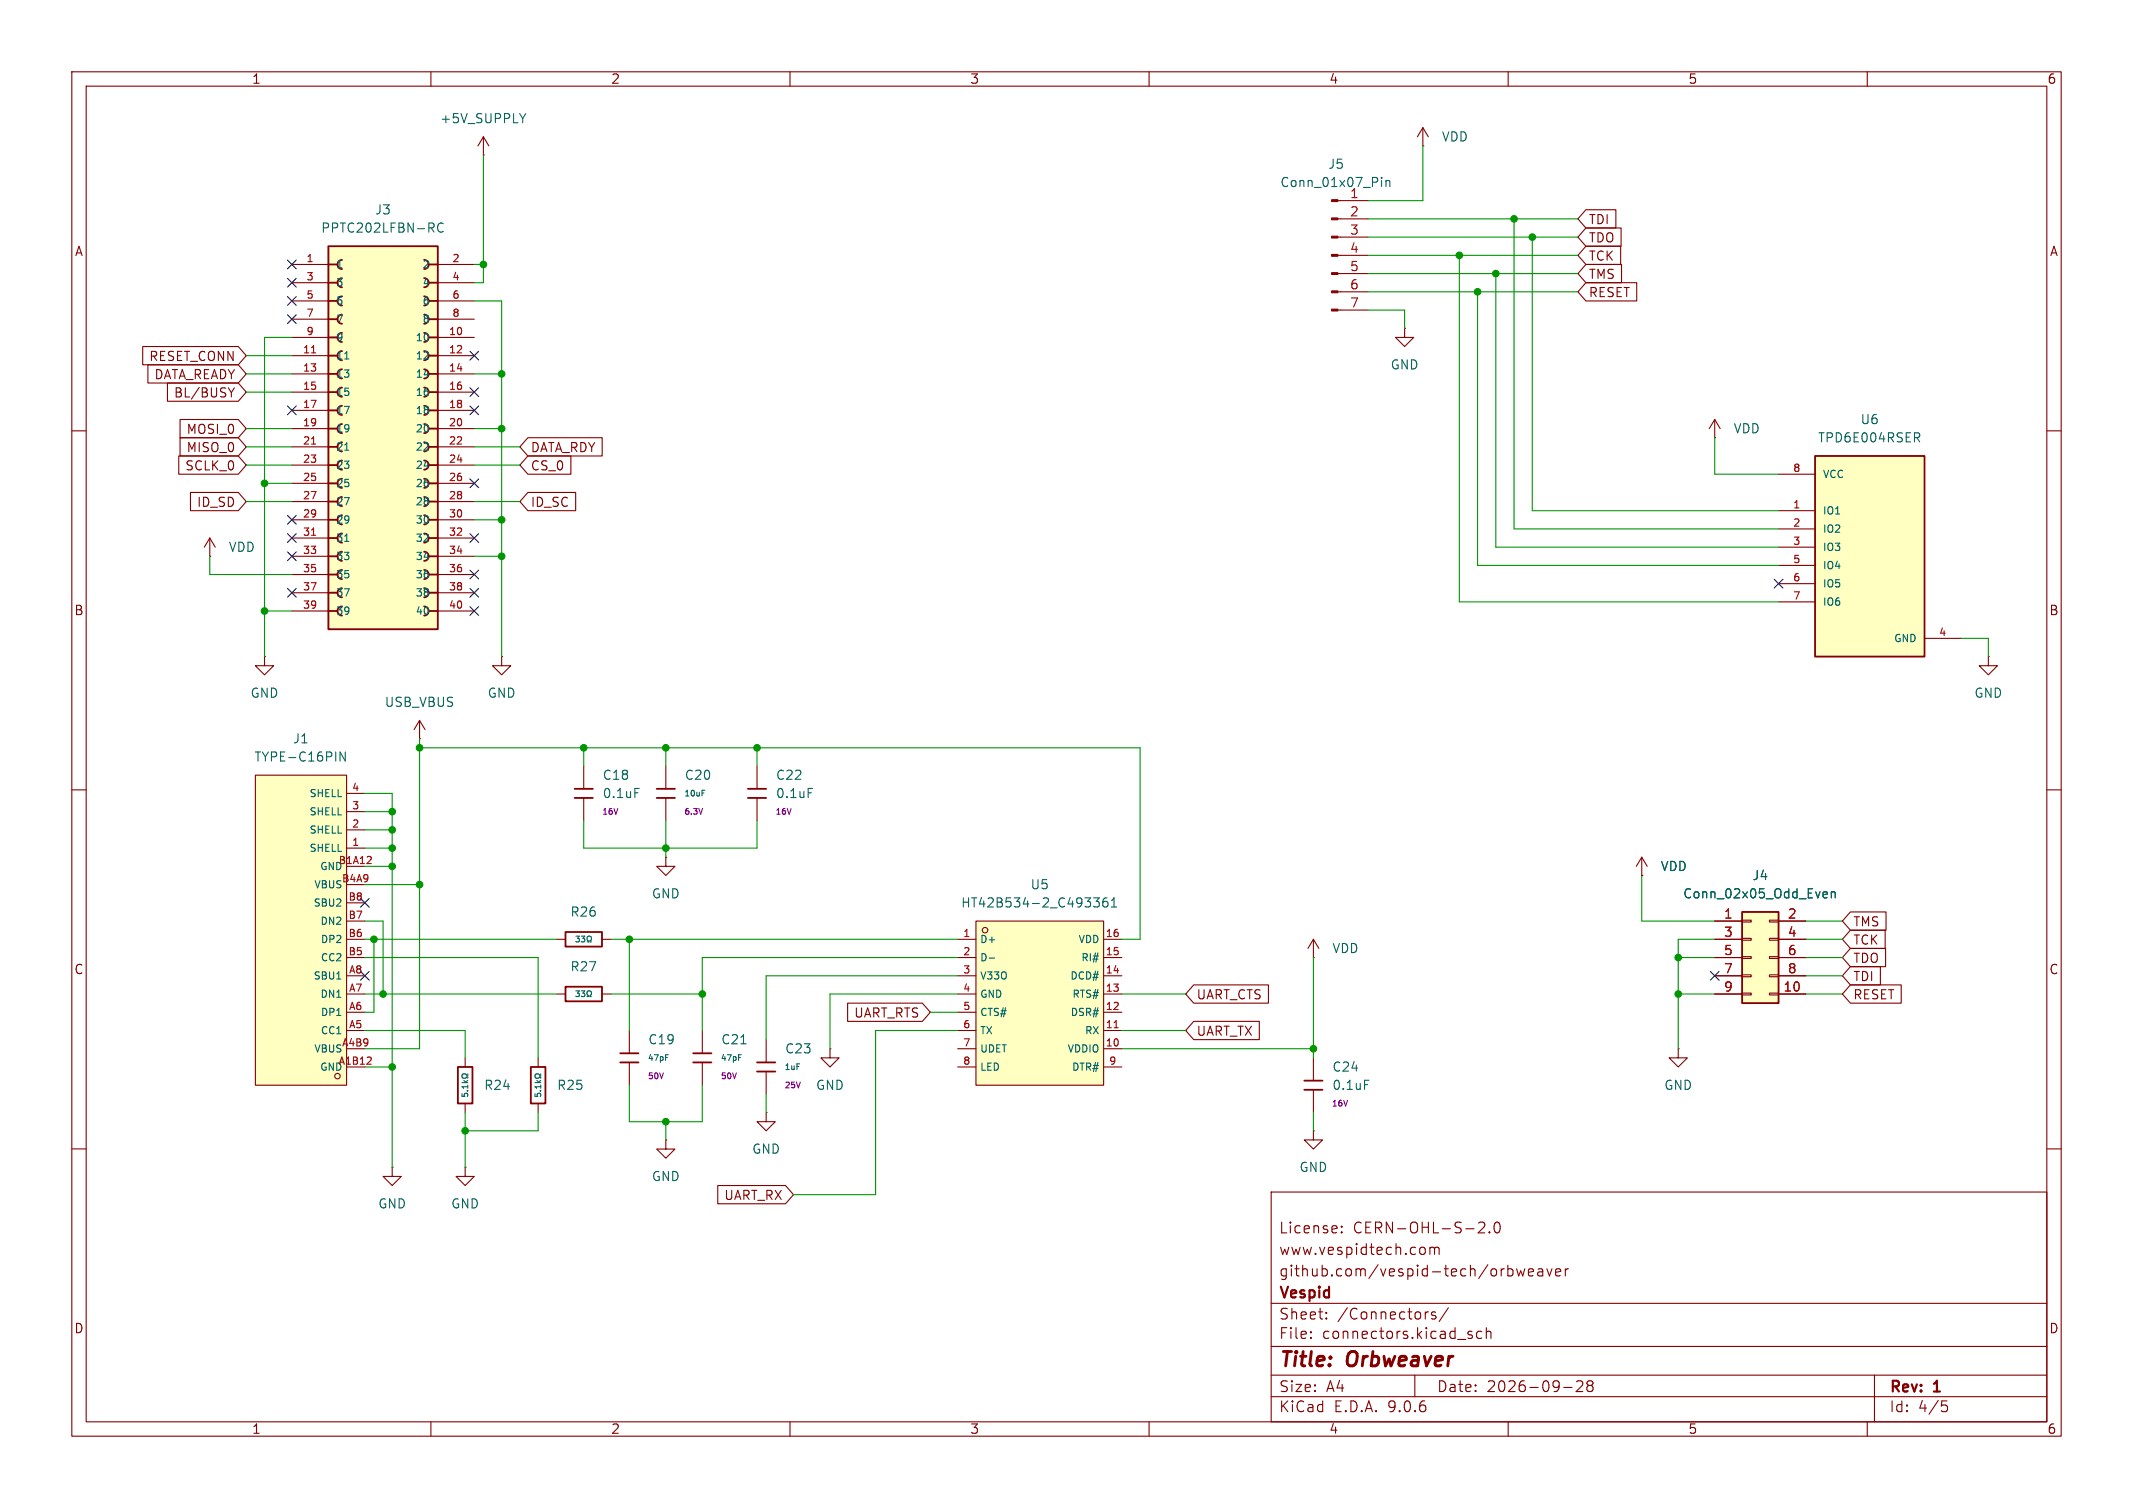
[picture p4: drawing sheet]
<svg xmlns="http://www.w3.org/2000/svg" width="297mm" height="210mm" viewBox="0 0 297 210" stroke-linecap="round" stroke-linejoin="round" font-family="sans-serif">
<g fill="none" stroke="#840000" stroke-width=".15">
<path d="M10 10h277v190h-277zM12 12h273v186h-273zM60 10v2M110 10v2M160 10v2M210 10v2M260 10v2M10 60h2M29.2 77.5h.1M29.2 74.9l-.8 1.3M29.2 74.9l.8 1.3M29.2 74.9v2.6"/>
<path d="M285 60h2M10 110h2M81.3 106.7v3.2M81.3 111.1v3.2M228.6 119.4l-.8 1.3M228.6 119.4l.8 1.3M228.6 119.4v2.5M285 110h2M182.9 133.4h.1M182.9 130.8l-.8 1.3M182.9 130.8l.7 1.3M182.9 130.8v2.6"/>
<path d="M228.6 121.9h.1M97.8 143.5v3.2M97.8 148v3.1M10 160h2M177 166h108v32h-108zM186.8 171.6h.1l-.1 .1M186.8 171.6h-.1l.1 .1M186.8 170.8v.1M186.8 171.6v.1M186.8 170.8h.1l-.1 .1M186.8 170.8h-.1l.1 .1M198.2 173.7l.3 .3v.4l-.3 .3"/>
<path d="M199.1 173.8a.37 .37 0 0 1 .6 .1M199.1 173.7v1M199.7 173.9l.3-.2 .3 .1 .1 .9M199.7 173.9v.8M205.9 170.3l.2-.1 .5 .1a.41 .41 0 0 1 .1 .5l-.9 .9h.9M207.4 171.6h.1l-.1 .1M207.4 171.6h-.1l.1 .1M207.4 171.6v.1M208.2 170.3a.36 .36 0 0 1 .3-.1 .36 .36 0 0 1 .3 .3 .77 .77 0 0 1-.4 1.2 .91 .91 0 0 1-.2-1.4zM210.5 176.8l.2 .2v.4l-.2 .2M211.2 176.7l.3 1 .2-.7 .3 .7 .3-1M212.8 177.2l.7-.1v-.3l-.5-.1-.2 .2 .1 .7 .1 .1 .5-.1"/>
<path d="M214.2 176.8l.1-.1 .4 .1 .1 .9M214.8 177.1h-.5a.29 .29 0 0 0-.2 .3 .29 .29 0 0 0 .2 .3l.5-.1M215.4 176.7l.3 1 .4-1M216.6 177.2l.7-.1-.1-.3-.4-.1-.2 .2 .1 .7 .1 .1 .4-.1M218 176.7v1M218.4 176.7l-.3 .1-.1 .2M285 160h2M60 198v2M110 198v2M160 198v2M177 194.5h108M177 191.5h108"/>
<path d="M177 187.5h108M177 181.5h108M182.5 186.3h.1l-.1 .1M182.5 186.3v.1M182.5 185.5v.1M182.5 185.5h.1l-.1 .1M184.7 183.6v.1M184.7 183.6h-.1l.1 .1M184.7 182.8v.1M184.7 182.8h-.1l.1 .1M197 191.5v3M198.7 182.7h.2"/>
<path d="M199.9 182.8l-.4-.1-.2 .2 .1 .2 .5 .2 .1 .1-.1 .2-.2 .1-.4-.1M201.7 182.1l-1.3 2M204.6 185.9l.4 .1v.2l-.2 .2h-.3M204.6 185.4l.4 .1M206.3 185.5l-.4-.1-.3 .3v.4l.1 .2 .2 .1 .4-.1M207 185.5a.37 .37 0 0 1 .6 .1v.8M207 184.9v1.5M210 198v2M217.7 193.2h1.2M219.5 192.4l.2-.1 .5 .1a.41 .41 0 0 1 .1 .5l-.8 .9h.9M221.2 192.9h-.1a.31 .31 0 0 1-.1-.4 .31 .31 0 0 1 .2-.2l.5 .1a.31 .31 0 0 1 .1 .3 .31 .31 0 0 1-.3 .2M221.2 192.9l-.2 .3v.5l.2 .1 .5-.1 .1-.2-.1-.4-.2-.2"/>
<path d="M221.2 192.9h.3M260 198v2M261 191.5v6.5M270.4 195.1h.7M270.5 195.7h.4l.3 .3v.3l-.2 .2-.5 .1"/>
</g>
<path d="M80 111.1h2.5M80 109.9h2.5M96.5 146.7h2.6M96.5 148h2.6" fill="none" stroke="#840000" stroke-width=".25"/>
<path d="M88.4 109.8h.6M102.8 146.9h.4M103.2 145.4h.7" fill="none" stroke="#006464" stroke-width=".15"/>
<path d="M242.6 127h5v12.7h-5z" fill="#ffffc2"/>
<path d="M91.4 111.1h2.6M91.4 109.9h2.6M104.1 111.1h2.6M104.1 109.9h2.6M242.6 127h5v12.7h-5zM86.4 146.7h2.5M86.4 148h2.5" fill="none" stroke="#840000" stroke-width=".25"/>
<g fill="none" stroke="#840000" stroke-width=".15">
<path d="M92.7 106.7v3.2M92.7 111.1v3.2M105.4 106.7v3.2M105.4 111.1v3.2M238.8 128.3h3.8M238.8 130.8h3.8M238.8 133.4h3.8M238.8 135.9h3.8M238.8 138.4h3.8M242.6 128.1h1.2v.3h-1.2zM242.6 130.7h1.2v.2h-1.2zM242.6 133.2h1.2v.3h-1.2z"/>
<path d="M242.6 135.8h1.2v.2h-1.2zM242.6 138.3h1.2v.3h-1.2zM246.4 128.1h1.2v.3h-1.2zM246.4 130.7h1.2v.2h-1.2zM246.4 133.2h1.2v.3h-1.2zM246.4 135.8h1.2v.2h-1.2zM246.4 138.3h1.2v.3h-1.2zM247.6 128.3h3.9M247.6 130.8h3.9M247.6 133.4h3.9M247.6 135.9h3.9M247.6 138.4h3.9"/>
<path d="M87.6 143.5v3.2M87.6 148v3.1M233.7 146.1v1.2h1.2l-1.2 1.3-1.3-1.3h1.3M233.7 146.1h.1"/>
</g>
<path d="M97.8 110.1h.3M112.5 109.8h.6M254 124.2l.4 .1 .1 .2-.7 .1M254.4 125h-.4M255 124.3l.2-.1 .3 .1v.7M255 124.2v.8M92.7 146.9h.4" fill="none" stroke="#006464" stroke-width=".15"/>
<path d="M97.8 112.6l-.2 .8" fill="none" stroke="#840084" stroke-width=".15"/>
<path d="M45.7 34.3h15.3v53.3h-15.3z" fill="#ffffc2"/>
<g fill="none" stroke="#840000" stroke-width=".25">
<path d="M45.7 34.3h15.3v53.3h-15.3zM45.7 36.8h1.3M45.7 39.4h1.3M59.7 36.8h1.3M59.7 39.4h1.3M45.7 41.9h1.3M45.7 44.5h1.3M45.7 47h1.3M45.7 49.5h1.3M45.7 52.1h1.3M45.7 54.6h1.3M45.7 57.2h1.3"/>
<path d="M45.7 59.7h1.3M59.7 41.9h1.3M59.7 44.5h1.3M59.7 47h1.3M59.7 49.5h1.3M59.7 52.1h1.3M59.7 54.6h1.3M59.7 57.2h1.3M59.7 59.7h1.3M45.7 62.2h1.3M45.7 64.8h1.3M45.7 67.3h1.3"/>
<path d="M45.7 69.9h1.3M45.7 72.4h1.3M45.7 74.9h1.3M45.7 77.5h1.3M59.7 62.2h1.3M59.7 64.8h1.3M59.7 67.3h1.3M59.7 69.9h1.3M59.7 72.4h1.3M59.7 74.9h1.3M59.7 77.5h1.3M45.7 80h1.3"/>
<path d="M45.7 82.6h1.3M45.7 85.1h1.3M59.7 80h1.3M59.7 82.6h1.3M59.7 85.1h1.3M78.7 137.4h5.1v2h-5.1z"/>
</g>
<g fill="none" stroke="#840000" stroke-width=".15">
<path d="M198.1 17.8l-.7 1.3M198.1 17.8l.8 1.3M198.1 17.8v2.5M40.6 36.8h5.1M40.6 39.4h5.1M61 36.8h5M61 39.4h5M186.3 27.9h4.2M186.3 30.5h4.2M186.3 33h4.2M186.3 35.6h4.2M186.3 38.1h4.2"/>
<path d="M198.1 20.3h.1M40.6 41.9h5.1M40.6 44.5h5.1M40.6 47h5.1M40.6 49.5h5.1M40.6 52.1h5.1M40.6 54.6h5.1M40.6 57.2h5.1M40.6 59.7h5.1M61 41.9h5M61 44.5h5M61 47h5"/>
<path d="M61 49.5h5M61 52.1h5M61 54.6h5M61 57.2h5M61 59.7h5M186.3 40.6h4.2M186.3 43.2h4.2M40.6 62.2h5.1M40.6 64.8h5.1M40.6 67.3h5.1M40.6 69.9h5.1M40.6 72.4h5.1"/>
<path d="M40.6 74.9h5.1M40.6 77.5h5.1M61 62.2h5M61 64.8h5M61 67.3h5M61 69.9h5M61 72.4h5M61 74.9h5M61 77.5h5M36.8 91.4v1.3h1.3l-1.3 1.3-1.2-1.3h1.2M36.8 91.4h.1M40.6 80h5.1"/>
<path d="M40.6 82.6h5.1M40.6 85.1h5.1M61 80h5M61 82.6h5M61 85.1h5M276.9 91.4v1.3h1.2l-1.2 1.3-1.3-1.3h1.3M276.9 91.4h.1M58.4 102.9h.1M58.4 100.3l-.7 1.3M58.4 100.3l.8 1.3M58.4 100.3v2.6M92.7 119.4v1.3h1.3l-1.3 1.2-1.3-1.2h1.3"/>
<path d="M92.7 119.4h.1M77.5 138.4h1.2M83.8 138.4h1.3M92.7 158.8v1.2h1.3l-1.3 1.3-1.3-1.3h1.3M92.7 158.8h.1M54.6 162.6v1.2h1.3l-1.3 1.3-1.3-1.3h1.3M54.6 162.6h.1M64.8 162.6v1.2h1.2l-1.2 1.3-1.3-1.3h1.3M64.8 162.6h.1"/>
</g>
<path d="M61.7 31.2a.51 .51 0 0 0-.6 0 .51 .51 0 0 0-.2 .6 .48 .48 0 0 0 .3 .5 .48 .48 0 0 0 .5-.1M192.4 24.7v.1M192.4 25.1v.9M193 25.1v.9M193 25.3l.2-.2 .3 .1v.8M48 50h.6M48 62.7h.6M48 75.4h.6M80.2 138h.5l-.3 .3 .2 .1v.3l-.1 .1-.3-.1M80.9 138h.5l-.2 .3 .2 .1v.3l-.1 .1-.4-.1M81.7 138.8h.2v-.2a.34 .34 0 0 1-.1-.4 .34 .34 0 0 1 .4-.2l.1 .4-.1 .4h.1" fill="none" stroke="#006464" stroke-width=".15"/>
<path d="M43.4 49.1h.6M43.4 61.8h.6M43.4 74.5h.6" fill="none" stroke="#a90000" stroke-width=".15"/>
<g fill="#840000" stroke="#840000" stroke-width=".15">
<path d="M185.4 27.8h.9v.3h-.9z"/>
<path d="M185.4 30.4h.9v.2h-.9z"/>
<path d="M185.4 32.9h.9v.2h-.9z"/>
<path d="M185.4 35.4h.9v.3h-.9z"/>
<path d="M185.4 38h.9v.2h-.9z"/>
<path d="M185.4 40.5h.9v.3h-.9z"/>
<path d="M185.4 43.1h.9v.2h-.9z"/>
</g>
<path d="M135.9 128.3h17.8v22.8h-17.8z" fill="#ffffc2"/>
<circle cx="137.2" cy="129.5" r=".38" fill="#ffffc2" stroke="#ffffc2" stroke-width=".14"/>
<g fill="none" stroke="#840000" stroke-width=".15">
<path d="M238.8 58.4l-.8 1.3M238.8 58.4l.7 1.3M238.8 58.4v2.6M238.8 61h.1M77.5 130.8h1.2M83.8 130.8h1.3M133.3 130.8h2.6M133.3 133.4h2.6M133.3 135.9h2.6M133.3 138.4h2.6M135.9 128.3h17.8v22.8h-17.8zM153.7 130.8h2.5"/>
<path d="M153.7 133.4h2.5M153.7 135.9h2.5M153.7 138.4h2.5M133.3 141h2.6M133.3 143.5h2.6M133.3 146.1h2.6M133.3 148.6h2.6M153.7 141h2.5M153.7 143.5h2.5M153.7 146.1h2.5M153.7 148.6h2.5"/>
<circle cx="137.2" cy="129.5" r=".38"/>
</g>
<path d="M80.2 130.4h.5l-.3 .3 .2 .1v.3l-.1 .1-.3-.1M80.9 130.4h.5l-.2 .3 .2 .1v.3l-.1 .1-.4-.1M81.7 131.2h.2v-.2a.34 .34 0 0 1-.1-.4 .34 .34 0 0 1 .4-.2l.1 .4-.1 .4h.1M137.7 133.4h.8M152.3 125h.8l-.5 .5 .4 .1v.6l-.2 .1h-.3l-.2-.1M154.2 125a.5 .5 0 0 0-.7 .6v.5l.2 .1 .3 .1 .2-.1 .1-.4-.1-.2-.4-.1-.3 .3M154.8 126.3h.7M154.8 125.4l.3-.4v1.3" fill="none" stroke="#006464" stroke-width=".15"/>
<path d="M155.1 143.1h.6" fill="none" stroke="#a90000" stroke-width=".15"/>
<path d="M78.7 129.8h5.1v2h-5.1z" fill="none" stroke="#840000" stroke-width=".25"/>
<path d="M35.6 108h12.7v43.1h-12.7z" fill="#ffffc2"/>
<circle cx="47" cy="149.9" r=".38" fill="#ffffc2" stroke="#ffffc2" stroke-width=".14"/>
<g fill="none" stroke="#840000" stroke-width=".15">
<path d="M35.6 108h12.7v43.1h-12.7zM48.3 118.1h2.5M48.3 115.6h2.5M48.3 113h2.5M48.3 110.5h2.5M48.3 138.4h2.5M48.3 135.9h2.5M48.3 133.4h2.5M48.3 130.8h2.5M48.3 128.3h2.5M48.3 125.7h2.5M48.3 123.2h2.5"/>
<path d="M48.3 120.7h2.5M48.3 148.6h2.5M48.3 146.1h2.5M48.3 143.5h2.5M48.3 141h2.5"/>
<circle cx="47" cy="149.9" r=".38"/>
</g>
<path d="M51.6 119.3l.1 .2-.1 .2-.5 .6h.6M51.6 147.3l.1 .1-.1 .2-.5 .6h.6" fill="none" stroke="#a90000" stroke-width=".15"/>
<path d="M48.1 104.7v1.3l-.7-1.3v1.3M46.9 136.3h.6" fill="none" stroke="#006464" stroke-width=".15"/>
<path d="M252.7 63.5h15.3v27.9h-15.3z" fill="#ffffc2"/>
<path d="M252.7 63.5h15.3v27.9h-15.3zM63.8 148.6h2v5.1h-2zM73.9 148.6h2v5.1h-2zM105.4 148h2.5M105.4 149.2h2.5M181.6 151.8h2.5M181.6 150.5h2.5" fill="none" stroke="#840000" stroke-width=".25"/>
<g fill="none" stroke="#840000" stroke-width=".15">
<path d="M67.3 19.1l-.8 1.2M67.3 19.1l.8 1.2M67.3 19.1v2.5M67.3 21.6h.1M220.8 29.2h4.2v2.6h-4.2l-1.1-1.3zM220.8 34.3h4.9v2.5h-4.9l-1.1-1.2zM220.8 39.4h7.1v2.5h-7.1l-1.1-1.3zM220.8 36.8h5v2.6h-5l-1.1-1.3zM220.8 31.7h4.9v2.6h-4.9l-1.1-1.3zM19.9 48.3h13.3l1.1 1.2-1.1 1.3h-13.3zM20.6 50.8h12.6l1.1 1.3-1.1 1.2h-12.6zM23.3 53.3h9.9l1.1 1.3-1.1 1.3h-9.9z"/>
<path d="M25.1 58.4h8.1l1.1 1.3-1.1 1.3h-8.1zM31.8 54l.4 .7M32.2 54.7v.6M32.6 54l-.4 .7M195.6 45.7v1.3h1.2l-1.2 1.3-1.3-1.3h1.3M195.6 45.7h.1M24.9 63.5h8.3l1.1 1.3-1.1 1.2h-8.3zM25.1 61h8.1l1.1 1.2-1.1 1.3h-8.1zM26.5 68.6h6.7l1.1 1.3-1.1 1.2h-6.7zM73.5 68.6h6.7v2.5h-6.7l-1.1-1.2zM73.5 61h10.3v2.5h-10.3l-1.1-1.3zM73.5 63.5h6v2.5h-6l-1.1-1.2z"/>
<path d="M247.6 66h5.1M247.6 71.1h5.1M247.6 73.7h5.1M247.6 76.2h5.1M247.6 78.7h5.1M69.8 91.4v1.3h1.3l-1.3 1.3-1.2-1.3h1.2M69.8 91.4h.1M247.6 81.3h5.1M247.6 83.8h5.1M268 88.9h5M118 139.7h10.4l1.1 1.3-1.1 1.2h-10.4zM166.2 137.2h10.4v2.5h-10.4l-1.1-1.3z"/>
<path d="M228.6 121.9h.1M238.8 128.3h3.8M238.8 130.8h3.8M238.8 133.4h3.8M238.8 135.9h3.8M238.8 138.4h3.8M247.6 128.3h3.9M247.6 130.8h3.9M247.6 133.4h3.9M247.6 135.9h3.9M247.6 138.4h3.9M257.7 127h4.9v2.5h-4.9l-1.2-1.2z"/>
<path d="M257.7 129.5h4.8v2.6h-4.8l-1.2-1.3zM257.7 132.1h4.9v2.5h-4.9l-1.2-1.2zM257.7 137.2h7v2.5h-7l-1.2-1.3zM257.7 134.6h4.1v2.6h-4.1l-1.2-1.3zM64.8 147.3v1.3M64.8 153.7v1.2M74.9 147.3v1.3M74.9 153.7v1.2M106.7 154.9v1.3h1.2l-1.2 1.3-1.3-1.3h1.3M106.7 154.9h.1M106.7 144.8v3.2M106.7 149.2v3.2"/>
<path d="M115.6 146.1v1.2h1.2l-1.2 1.3-1.3-1.3h1.3M115.6 146.1h.1M166.2 142.2h9.1v2.6h-9.1l-1.1-1.3zM182.9 157.5v1.3h1.2l-1.2 1.2-1.3-1.2h1.3M182.9 157.5h.1M182.9 147.3v3.2M182.9 151.8v3.1M99.9 165.1h9.5l1.1 1.3-1.1 1.2h-9.5z"/>
</g>
<g fill="none" stroke="#006464" stroke-width=".15">
<path d="M73.2 15.8l-.4 .7M266.9 60.9l.4 .6M267.1 60.3l.2 .2-.1 .3-.1 .1M254 124.2l.4 .1 .1 .2-.7 .1M254.4 125h-.4M255 124.3l.2-.1 .3 .1v.7M255 124.2v.8M64.3 152.3v.4h.4v-.4h.4v.1v.3M64.3 150.8h.8M64.6 150.5l.3 .3M65.1 151.9h.1M65.1 151.3h-.8l.3 .3"/>
<path d="M65.1 149.5v.2h-.1a.34 .34 0 0 0-.5-.1 .34 .34 0 0 0-.1 .4l.4 .2 .3-.2v.2M65.1 151.1v.5M65.1 150.5l-.3 .2M74.5 152.3v.4h.4l-.1-.4h.4l.1 .1-.1 .3M74.5 150.8h.8M74.8 150.5l.3 .3M75.2 151.9h.1M75.3 149.5v.2h-.2a.34 .34 0 0 0-.4-.1 .34 .34 0 0 0-.2 .4l.4 .2 .4-.2v.2M75.3 151.1v.5M75.3 151.3h-.8l.2 .3M75.3 150.5l-.3 .2M190 150.4h.6"/>
</g>
<g fill="none" stroke="#009600" stroke-width=".15">
<path d="M66 36.8h1.3M67.3 21.6v17.8h-1.3M190.5 35.6h29.2M190.5 33h29.2M190.5 30.5h29.2M190.5 38.1h29.2M198.1 20.3v7.6h-7.6M203.2 35.6v48.2h44.4M208.3 38.1v38.1h39.3M210.8 30.5v43.2h36.8M213.4 33v38.1h34.2M34.3 59.7h6.3"/>
<path d="M34.3 52.1h6.3M34.3 54.6h6.3M34.3 49.5h6.3M40.6 47h-3.8v44.4M66 41.9h3.8v49.5M66 59.7h3.8M66 52.1h3.8M190.5 40.6h29.2M190.5 43.2h5.1v2.5M205.7 40.6v38.1h41.9M29.2 77.5v2.5h11.4M34.3 69.9h6.3"/>
<path d="M34.3 64.8h6.3M34.3 62.2h6.3M36.8 67.3h3.8M66 69.9h6.4M66 64.8h6.4M66 62.2h6.4M66 72.4h3.8M66 77.5h3.8M238.8 61v5h8.8M36.8 85.1h3.8M273 88.9h3.9v2.5M50.8 118.1h3.8"/>
<path d="M50.8 110.5h3.8v52.1M50.8 113h3.8M50.8 115.6h3.8M58.4 102.9v43.2h-7.6M58.4 104.1h100.3v26.7h-2.5M81.3 114.3v3.8h24.1v-3.8M81.3 104.1v2.6M92.7 104.1v2.6M92.7 114.3v5.1M105.4 104.1v2.6M50.8 123.2h7.6M50.8 128.3h2.5v10.1"/>
<path d="M50.8 120.7h3.8M50.8 138.4h26.7M50.8 133.4h24.1v13.9M50.8 130.8h26.7M52.1 130.8v10.2h-1.3M85.1 138.4h12.7M85.1 130.8h48.2M87.6 130.8v12.7M133.3 138.4h-17.7v7.7M133.3 133.4h-35.5v10.1M133.3 135.9h-26.6v8.9M156.2 138.4h8.9"/>
<path d="M182.9 133.4v13.9M228.6 121.9v6.4h10.2M233.7 138.4h5.1M233.7 133.4h5.1M238.8 130.8h-5.1v15.3M251.5 128.3h5M251.5 138.4h5M251.5 133.4h5M251.5 130.8h5M251.5 135.9h5M50.8 143.5h14v3.8M50.8 148.6h3.8"/>
<path d="M64.8 154.9v7.7M74.9 154.9v2.6h-10.1M87.6 151.1v5.1h10.2v-5.1M92.7 156.2v2.6M106.7 152.4v2.5M129.5 141h3.8M133.3 143.5h-11.4v22.9h-11.4M156.2 146.1h26.7M156.2 143.5h8.9M182.9 154.9v2.6"/>
</g>
<g fill="none" stroke="#000084" stroke-width=".15">
<path d="M40 36.2l1.2 1.2M40 38.8l1.2 1.2M41.2 36.2l-1.2 1.2M41.2 38.8l-1.2 1.2M40 43.8l1.2 1.3M40 56.5l1.2 1.3M40 41.3l1.2 1.2M41.2 43.8l-1.2 1.3M41.2 56.5l-1.2 1.3M41.2 41.3l-1.2 1.2M65.4 48.9l1.2 1.2M65.4 56.5l1.2 1.3"/>
<path d="M65.4 54l1.2 1.2M66.6 48.9l-1.2 1.2M66.6 56.5l-1.2 1.3M66.6 54l-1.2 1.2M40 74.3l1.2 1.2M40 76.9l1.2 1.2M40 71.8l1.2 1.2M41.2 74.3l-1.2 1.2M41.2 76.9l-1.2 1.2M41.2 71.8l-1.2 1.2M65.4 79.4l1.2 1.2M65.4 74.3l1.2 1.2"/>
<path d="M65.4 66.7l1.2 1.2M66.6 79.4l-1.2 1.2M66.6 74.3l-1.2 1.2M66.6 66.7l-1.2 1.2M40 81.9l1.2 1.3M41.2 81.9l-1.2 1.3M65.4 84.5l1.2 1.2M65.4 81.9l1.2 1.3M66.6 84.5l-1.2 1.2M66.6 81.9l-1.2 1.3M247 80.7l1.3 1.2M248.3 80.7l-1.3 1.2"/>
<path d="M50.2 135.3l1.2 1.2M50.2 125.1l1.2 1.2M51.4 135.3l-1.2 1.2M51.4 125.1l-1.2 1.2M238.2 135.3l1.2 1.2M239.4 135.3l-1.2 1.2"/>
</g>
<g fill="#009600" stroke="#009600" stroke-width=".15">
<circle cx="69.8" cy="59.7" r=".46"/>
<circle cx="67.3" cy="36.8" r=".46"/>
<circle cx="69.8" cy="52.1" r=".46"/>
<circle cx="203.2" cy="35.6" r=".46"/>
<circle cx="105.4" cy="104.1" r=".46"/>
<circle cx="92.7" cy="118.1" r=".46"/>
<circle cx="69.8" cy="77.5" r=".46"/>
<circle cx="69.8" cy="72.4" r=".46"/>
<circle cx="81.3" cy="104.1" r=".46"/>
<circle cx="92.7" cy="104.1" r=".46"/>
<circle cx="54.6" cy="115.6" r=".46"/>
<circle cx="54.6" cy="113" r=".46"/>
<circle cx="36.8" cy="85.1" r=".46"/>
<circle cx="58.4" cy="104.1" r=".46"/>
<circle cx="58.4" cy="123.2" r=".46"/>
<circle cx="54.6" cy="120.7" r=".46"/>
<circle cx="54.6" cy="118.1" r=".46"/>
<circle cx="53.3" cy="138.4" r=".46"/>
<circle cx="54.6" cy="148.6" r=".46"/>
<circle cx="52.1" cy="130.8" r=".46"/>
<circle cx="213.4" cy="33" r=".46"/>
<circle cx="208.3" cy="38.1" r=".46"/>
<circle cx="205.7" cy="40.6" r=".46"/>
<circle cx="210.8" cy="30.5" r=".46"/>
<circle cx="64.8" cy="157.5" r=".46"/>
<circle cx="92.7" cy="156.2" r=".46"/>
<circle cx="87.6" cy="130.8" r=".46"/>
<circle cx="97.8" cy="138.4" r=".46"/>
<circle cx="233.7" cy="133.4" r=".46"/>
<circle cx="233.7" cy="138.4" r=".46"/>
<circle cx="182.9" cy="146.1" r=".46"/>
<circle cx="36.8" cy="67.3" r=".46"/>
</g>
<g font-size="2.8" fill="#840000">
<text x="178" y="190.9">Title:</text>
<text x="187.7" y="190.9">Orbweaver</text>
</g>
<g font-size="2.1" fill="#840000">
<text x="178" y="172">License:</text>
<text x="188.4" y="172">CERN-OHL-S-2.0</text>
<text x="178" y="178">github.com/vespid-tech/orbweaver</text>
<text x="178" y="175">www.vespidtech.com</text>
<text x="178" y="184">Sheet:</text>
<text x="178" y="181.2">Vespid</text>
<text x="186.2" y="184">/Connectors/</text>
<text x="178" y="186.7">File:</text>
<text x="184.1" y="186.7">connectors.kicad_sch</text>
<text x="178" y="196.9">KiCad</text>
<text x="178" y="194.1">Size:</text>
<text x="184.7" y="194.1">A4</text>
<text x="185.7" y="196.9">E.D.A.</text>
<text x="193.3" y="196.9">9.0.6</text>
<text x="200" y="194.1">Date:</text>
<text x="207" y="194.1">2026-09-28</text>
<text x="263" y="194.3">Rev:</text>
<text x="263" y="196.9">Id:</text>
<text x="267.1" y="196.9">4/5</text>
<text x="269.4" y="194.3">1</text>
</g>
<g font-size="1.8" fill="#840000">
<text x="35" y="11.9">1</text>
<text x="85" y="11.9">2</text>
<text x="135" y="11.9">3</text>
<text x="185" y="11.9">4</text>
<text x="235" y="11.9">5</text>
<text x="285" y="11.9">6</text>
<text x="10.3" y="35.9">A</text>
<text x="221.1" y="31.4">TDI</text>
<text x="221.1" y="34">TDO</text>
<text x="285.3" y="35.9">A</text>
<text x="221.1" y="36.5">TCK</text>
<text x="221.1" y="41.6">RESET</text>
<text x="221.1" y="39.1">TMS</text>
<text x="20.7" y="50.5">RESET_CONN</text>
<text x="21.4" y="53">DATA_READY</text>
<text x="24.1" y="55.6">BL/BUSY</text>
<text x="25.7" y="65.7">SCLK_0</text>
<text x="25.9" y="63.2">MISO_0</text>
<text x="25.9" y="60.6">MOSI_0</text>
<text x="73.8" y="63.2">DATA_RDY</text>
<text x="73.8" y="65.7">CS_0</text>
<text x="27.3" y="70.8">ID_SD</text>
<text x="73.8" y="70.8">ID_SC</text>
<text x="10.3" y="85.9">B</text>
<text x="285.3" y="85.9">B</text>
<text x="258" y="129.2">TMS</text>
<text x="258" y="131.8">TCK</text>
<text x="10.3" y="135.9">C</text>
<text x="258" y="134.3">TDO</text>
<text x="258" y="136.8">TDI</text>
<text x="285.3" y="135.9">C</text>
<text x="118.8" y="141.9">UART_RTS</text>
<text x="166.5" y="139.4">UART_CTS</text>
<text x="258" y="139.4">RESET</text>
<text x="166.5" y="144.5">UART_TX</text>
<text x="100.8" y="167.3">UART_RX</text>
<text x="10.3" y="185.9">D</text>
<text x="285.3" y="185.9">D</text>
<text x="35" y="199.9">1</text>
<text x="85" y="199.9">2</text>
<text x="135" y="199.9">3</text>
<text x="185" y="199.9">4</text>
<text x="235" y="199.9">5</text>
<text x="285" y="199.9">6</text>
</g>
<g font-size="1.8" fill="#006464">
<text x="61.2" y="17.4">+5V_SUPPLY</text>
<text x="184.9" y="23.7">J5</text>
<text x="200.7" y="19.9">VDD</text>
<text x="178.2" y="26.3">Conn_01x07_Pin</text>
<text x="187.9" y="27.7">1</text>
<text x="44.6" y="32.6">PPTC202LFBN-RC</text>
<text x="52.1" y="30.1">J3</text>
<text x="193.5" y="51.7">GND</text>
<text x="259" y="59.3">U6</text>
<text x="241.3" y="60.6">VDD</text>
<text x="253.1" y="61.8">TPD6E004RSER</text>
<text x="31.8" y="77.1">VDD</text>
<text x="34.8" y="97.4">GND</text>
<text x="53.5" y="98.7">USB_VBUS</text>
<text x="67.8" y="97.4">GND</text>
<text x="274.8" y="97.4">GND</text>
<text x="35.3" y="106.3">TYPE-C16PIN</text>
<text x="40.7" y="103.7">J1</text>
<text x="83.8" y="108.8">C18</text>
<text x="83.8" y="111.4">0.1uF</text>
<text x="95.3" y="108.8">C20</text>
<text x="108" y="108.8">C22</text>
<text x="108" y="111.4">0.1uF</text>
<text x="90.7" y="125.3">GND</text>
<text x="143.4" y="124.1">U5</text>
<text x="231.1" y="121.5">VDD</text>
<text x="234.3" y="125.3">Conn_02x05_Odd_Even</text>
<text x="243.9" y="122.8">J4</text>
<text x="79.3" y="127.9">R26</text>
<text x="133.7" y="126.6">HT42B534-2_C493361</text>
<text x="79.3" y="135.5">R27</text>
<text x="185.4" y="132.9">VDD</text>
<text x="90.2" y="145.6">C19</text>
<text x="100.3" y="145.6">C21</text>
<text x="109.2" y="146.9">C23</text>
<text x="185.4" y="149.5">C24</text>
<text x="67.3" y="152">R24</text>
<text x="77.5" y="152">R25</text>
<text x="113.5" y="152">GND</text>
<text x="185.4" y="152">0.1uF</text>
<text x="231.6" y="152">GND</text>
<text x="104.6" y="160.9">GND</text>
<text x="90.7" y="164.7">GND</text>
<text x="180.8" y="163.4">GND</text>
<text x="52.6" y="168.5">GND</text>
<text x="62.7" y="168.5">GND</text>
</g>
<g font-size="1.8" fill="#a90000">
<text x="187.9" y="30.2">2</text>
<text x="187.9" y="32.8">3</text>
<text x="187.9" y="35.3">4</text>
<text x="187.9" y="37.8">5</text>
<text x="187.9" y="40.4">6</text>
<text x="187.9" y="42.9">7</text>
<text x="240" y="128">1</text>
<text x="240" y="130.6">3</text>
<text x="248.8" y="128">2</text>
<text x="248.8" y="130.6">4</text>
<text x="240" y="133.1">5</text>
<text x="240" y="135.6">7</text>
<text x="248.8" y="133.1">6</text>
<text x="248.8" y="135.6">8</text>
<text x="240" y="138.2">9</text>
<text x="248.2" y="138.2">10</text>
</g>
<g font-size="1.4" fill="#a90000">
<text x="42.6" y="36.6">1</text>
<text x="42.6" y="39.1">3</text>
<text x="42.6" y="41.7">5</text>
<text x="62.9" y="36.6">2</text>
<text x="62.9" y="39.1">4</text>
<text x="62.9" y="41.7">6</text>
<text x="42.6" y="44.2">7</text>
<text x="42.6" y="46.7">9</text>
<text x="62.4" y="46.7">10</text>
<text x="62.9" y="44.2">8</text>
<text x="42.1" y="49.3">11</text>
<text x="42.1" y="51.8">13</text>
<text x="62.4" y="49.3">12</text>
<text x="62.4" y="51.8">14</text>
<text x="42.1" y="54.4">15</text>
<text x="42.1" y="56.9">17</text>
<text x="42.1" y="59.4">19</text>
<text x="62.4" y="54.4">16</text>
<text x="62.4" y="56.9">18</text>
<text x="62.4" y="59.4">20</text>
<text x="42.1" y="62">21</text>
<text x="42.1" y="64.5">23</text>
<text x="62.4" y="62">22</text>
<text x="62.4" y="64.5">24</text>
<text x="249.6" y="65.8">8</text>
<text x="42.1" y="67.1">25</text>
<text x="42.1" y="69.6">27</text>
<text x="62.4" y="67.1">26</text>
<text x="62.4" y="69.6">28</text>
<text x="249.6" y="70.9">1</text>
<text x="42.1" y="72.1">29</text>
<text x="42.1" y="74.7">31</text>
<text x="42.1" y="77.2">33</text>
<text x="62.4" y="72.1">30</text>
<text x="62.4" y="74.7">32</text>
<text x="62.4" y="77.2">34</text>
<text x="249.6" y="73.4">2</text>
<text x="249.6" y="75.9">3</text>
<text x="42.1" y="79.8">35</text>
<text x="42.1" y="82.3">37</text>
<text x="62.4" y="79.8">36</text>
<text x="62.4" y="82.3">38</text>
<text x="249.6" y="78.5">5</text>
<text x="249.6" y="81">6</text>
<text x="249.6" y="83.6">7</text>
<text x="42.1" y="84.8">39</text>
<text x="62.4" y="84.8">40</text>
<text x="269.9" y="88.6">4</text>
<text x="48.9" y="112.8">3</text>
<text x="48.9" y="110.2">4</text>
<text x="48.9" y="117.9">1</text>
<text x="48.9" y="115.3">2</text>
<text x="44.4" y="121.4">GND</text>
<text x="47" y="120.4">B1A12</text>
<text x="47.5" y="122.9">B4A9</text>
<text x="48.4" y="125.5">B8</text>
<text x="48.4" y="130.6">B6</text>
<text x="48.4" y="128">B7</text>
<text x="134" y="130.6">1</text>
<text x="153.9" y="130.6">16</text>
<text x="48.4" y="133.1">B5</text>
<text x="48.5" y="135.6">A8</text>
<text x="134" y="133.1">2</text>
<text x="134" y="135.6">3</text>
<text x="153.9" y="133.1">15</text>
<text x="153.9" y="135.6">14</text>
<text x="48.5" y="143.3">A5</text>
<text x="48.5" y="140.7">A6</text>
<text x="48.5" y="138.2">A7</text>
<text x="134" y="138.2">4</text>
<text x="134" y="140.7">5</text>
<text x="134" y="143.3">6</text>
<text x="153.9" y="138.2">13</text>
<text x="153.9" y="140.7">12</text>
<text x="153.9" y="143.3">11</text>
<text x="44.4" y="149.3">GND</text>
<text x="47" y="148.3">A1B12</text>
<text x="47.5" y="145.8">A4B9</text>
<text x="134" y="145.8">7</text>
<text x="134" y="148.3">8</text>
<text x="153.9" y="145.8">10</text>
<text x="154.3" y="148.3">9</text>
</g>
<g font-size="1.4" fill="#006464">
<text x="46.7" y="37.6">1</text>
<text x="46.7" y="40.1">3</text>
<text x="58.7" y="37.6">2</text>
<text x="58.7" y="40.1">4</text>
<text x="46.7" y="42.6">5</text>
<text x="46.7" y="45.2">7</text>
<text x="46.7" y="47.7">9</text>
<text x="57.8" y="47.7">10</text>
<text x="58.7" y="42.6">6</text>
<text x="58.7" y="45.2">8</text>
<text x="46.7" y="50.3">11</text>
<text x="46.7" y="52.8">13</text>
<text x="57.8" y="50.3">12</text>
<text x="57.8" y="52.8">14</text>
<text x="46.7" y="55.3">15</text>
<text x="46.7" y="57.9">17</text>
<text x="57.8" y="55.3">16</text>
<text x="57.8" y="57.9">18</text>
<text x="46.7" y="60.4">19</text>
<text x="46.7" y="63">21</text>
<text x="46.7" y="65.5">23</text>
<text x="57.8" y="60.4">20</text>
<text x="57.8" y="63">22</text>
<text x="57.8" y="65.5">24</text>
<text x="46.7" y="68">25</text>
<text x="46.7" y="70.6">27</text>
<text x="57.8" y="68">26</text>
<text x="57.8" y="70.6">28</text>
<text x="253.7" y="66.8">VCC</text>
<text x="253.7" y="71.9">IO1</text>
<text x="46.7" y="73.1">29</text>
<text x="46.7" y="75.7">31</text>
<text x="57.8" y="73.1">30</text>
<text x="57.8" y="75.7">32</text>
<text x="253.7" y="74.4">IO2</text>
<text x="253.7" y="76.9">IO3</text>
<text x="46.7" y="78.2">33</text>
<text x="46.7" y="80.7">35</text>
<text x="46.7" y="83.3">37</text>
<text x="57.8" y="78.2">34</text>
<text x="57.8" y="80.7">36</text>
<text x="57.8" y="83.3">38</text>
<text x="253.7" y="79.5">IO4</text>
<text x="253.7" y="82">IO5</text>
<text x="46.7" y="85.8">39</text>
<text x="57.8" y="85.8">40</text>
<text x="253.7" y="84.6">IO6</text>
<text x="263.6" y="89.6">GND</text>
<text x="43" y="113.8">SHELL</text>
<text x="43" y="111.2">SHELL</text>
<text x="43" y="118.8">SHELL</text>
<text x="43" y="116.3">SHELL</text>
<text x="43.6" y="123.9">VBUS</text>
<text x="43.5" y="126.5">SBU2</text>
<text x="44.5" y="129">DN2</text>
<text x="44.5" y="131.5">DP2</text>
<text x="136.4" y="131.5">D+</text>
<text x="150" y="131.5">VDD</text>
<text x="43.5" y="136.6">SBU1</text>
<text x="44.5" y="134.1">CC2</text>
<text x="136.4" y="134.1">D-</text>
<text x="136.4" y="136.6">V33O</text>
<text x="148.9" y="136.6">DCD#</text>
<text x="150.4" y="134.1">RI#</text>
<text x="44.5" y="139.2">DN1</text>
<text x="44.5" y="141.7">DP1</text>
<text x="136.4" y="139.2">GND</text>
<text x="136.4" y="141.7">CTS#</text>
<text x="149" y="141.7">DSR#</text>
<text x="149.2" y="139.2">RTS#</text>
<text x="43.6" y="146.8">VBUS</text>
<text x="44.5" y="144.2">CC1</text>
<text x="136.4" y="144.2">TX</text>
<text x="136.4" y="146.8">UDET</text>
<text x="136.4" y="149.3">LED</text>
<text x="148.5" y="146.8">VDDIO</text>
<text x="149.1" y="149.3">DTR#</text>
<text x="151" y="144.2">RX</text>
</g>
<g font-size="1.1" fill="#840084">
<text x="83.7" y="113.7">16V</text>
<text x="95.2" y="113.7">6.3V</text>
<text x="107.9" y="113.7">16V</text>
<text x="90.1" y="150.5">50V</text>
<text x="100.3" y="150.5">50V</text>
<text x="109.1" y="151.8">25V</text>
<text x="185.3" y="154.3">16V</text>
</g>
<g font-size="1.1" fill="#006464">
<text x="95.2" y="111.1">10uF</text>
<text x="90.1" y="147.9">47pF</text>
<text x="100.3" y="147.9">47pF</text>
<text x="109.1" y="149.2">1uF</text>
</g>
</svg>
